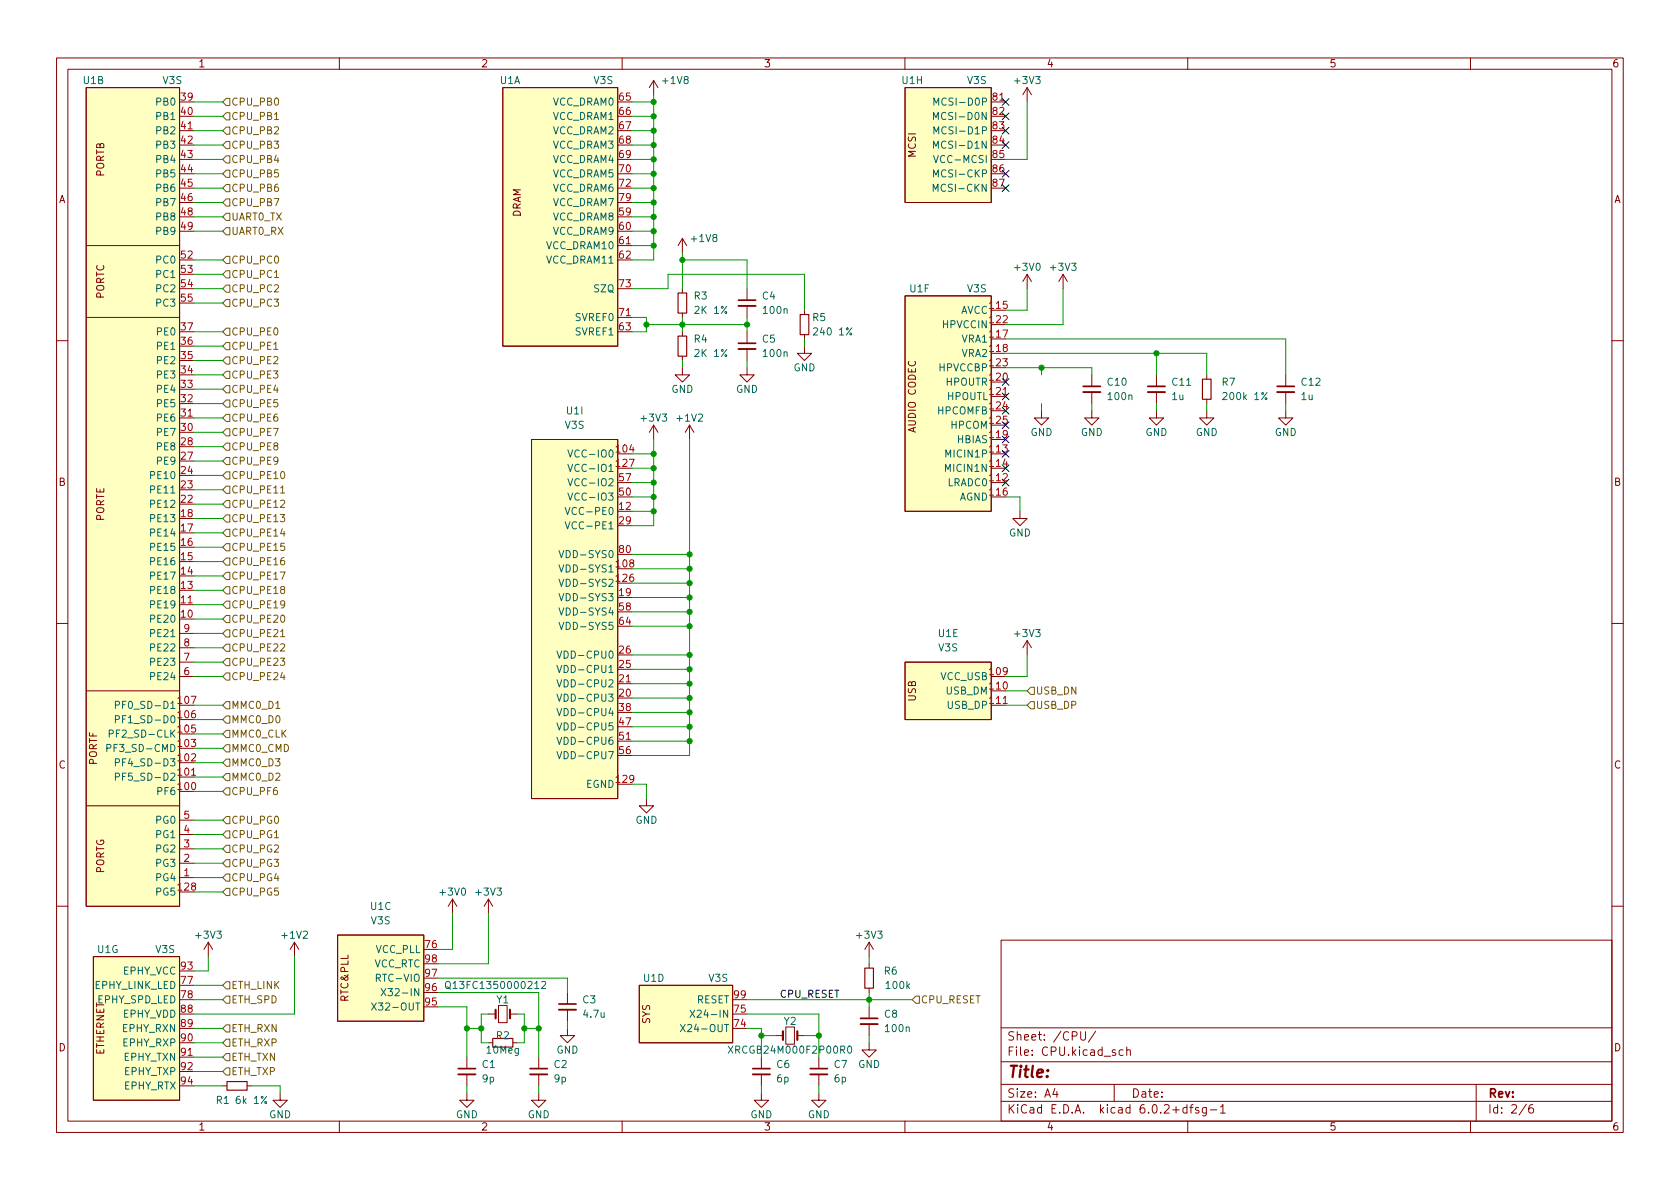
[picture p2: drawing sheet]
<svg xmlns="http://www.w3.org/2000/svg" width="297mm" height="210mm" viewBox="0 0 297 210" stroke-linecap="round" stroke-linejoin="round" font-family="sans-serif">
<g fill="none" stroke="#840000" stroke-width=".18">
<path d="M10 10.2h277v190.1h-277zM12 12.2h273v186.1h-273zM15.2 15.5h16.5v144.8h-16.5zM60 10.2v2M88.9 15.5h20.3v45.7h-20.3zM110 10.2v2M115.6 14.2v2.6M115.6 14.2l-.8 1.3M115.6 14.2l.7 1.3M160 10.2v2M160 15.5h15.3v20.3h-15.3zM175.3 18h2.5"/>
<path d="M181.6 15.5l-.8 1.3M181.6 15.5v2.5M181.6 15.5l.8 1.3M210 10.2v2M260 10.2v2M31.7 23.1h2.6M15.2 56.1h16.5M15.2 43.4h16.5M109.2 56.1h2.6M109.2 43.4h2.6M120.6 42.2v2.5M120.6 51v.8"/>
<path d="M120.6 55.4v.7M120.6 58.7v.7M120.6 42.2l-.7 1.2M120.6 42.2l.8 1.2M132.1 51v2.1M132.1 54.1v2M132.1 58.7v2M142.2 54.9v.7M142.2 59.2v.7M160 52.3h15.3v38.1h-15.3zM181.6 48.5v2.5M181.6 48.5l-.8 1.3"/>
<path d="M181.6 48.5l.8 1.3M188 48.5l-.8 1.3M188 48.5v2.5M188 48.5l.7 1.3M10 60.2h2M31.7 73.9h2.6M94 77.7h15.2v63.5h-15.2zM115.6 75.2l-.8 1.2M115.6 75.2v2.5M115.6 75.2l.7 1.2M120.6 65v1.3h1.3l-1.3 1.3-1.2-1.3h1.2M120.6 63v.7"/>
<path d="M121.9 75.2l-.7 1.2M121.9 75.2v2.5M121.9 75.2l.8 1.2M132.1 65v1.3h1.2l-1.2 1.3-1.3-1.3h1.3M132.1 61.7v2M142.2 61.2v1.3h1.3l-1.3 1.2-1.2-1.2h1.2M184.1 72.6v1.3h1.3l-1.3 1.3-1.2-1.3h1.2M193 72.6v1.3h1.3l-1.3 1.3-1.2-1.3h1.2M193 66.3v2M193 69.3v2.1M204.5 72.6v1.3h1.2l-1.2 1.3-1.3-1.3h1.3M204.5 66.3v2"/>
<path d="M204.5 69.3v2.1M213.4 72.6v1.3h1.2l-1.2 1.3-1.3-1.3h1.3M213.4 66.3v.8M213.4 70.6v.8M227.3 72.6v1.3h1.3l-1.3 1.3-1.2-1.3h1.2M227.3 66.3v2M227.3 69.3v2.1M285 60.2h2M180.3 90.4v1.3h1.3l-1.3 1.3-1.2-1.3h1.2M10 110.2h2M31.7 106.9h2.6M31.7 119.6h2.6"/>
<path d="M31.7 117.1h2.6M31.7 114.5h2.6M31.7 112h2.6M160 117.1h15.3v10.1h-15.3zM181.6 113.3v2.5M181.6 113.3l-.8 1.2M181.6 113.3l.8 1.2M285 110.2h2M15.2 122.2h16.5M109.2 120.9h2.6M109.2 131.1h2.6M15.2 142.5h16.5"/>
<path d="M31.7 155.2h2.6M31.7 152.6h2.6M31.7 150.1h2.6M31.7 147.6h2.6M31.7 145h2.6M80 159l-.8 1.3M80 159v2.5M80 159l.8 1.3M86.4 159l-.8 1.3M86.4 159v2.5M86.4 159l.7 1.3M114.3 141.2v1.3h1.3l-1.3 1.3-1.3-1.3h1.3"/>
<path d="M10 160.2h2M16.5 169.2h15.2v25.4h-15.2zM36.8 166.6l-.7 1.3M36.8 166.6v2.6M36.8 166.6l.8 1.3M52.1 166.6l-.8 1.3M52.1 166.6v2.6M52.1 166.6l.7 1.3M59.7 165.3h15.2v15.3h-15.2zM86.4 179.3h1.2M88.1 177.8h1.6v3h-1.6zM90.2 179.3h1.2"/>
<path d="M100.3 175.5v2M100.3 178.6v2M113 174.2h16.5v10.2h-16.5zM153.7 166.6v2.6M153.7 170.4v.8M153.7 174.7v.8M153.7 178v2.1M153.7 166.6l-.8 1.3M153.7 166.6l.7 1.3M177 166.3h108v32h-108zM285 160.2h2M31.7 186.9h2.6"/>
<path d="M39.4 192h.7M43.7 192h.7M49.5 193.3v1.3h1.3l-1.3 1.2-1.2-1.2h1.2M60 198.3v2M82.5 193.3v1.3h1.3l-1.3 1.2-1.2-1.2h1.2M82.5 186.9v2.1M82.5 190v2M86.4 184.4h.7M90.7 184.4h.7M95.2 193.3v1.3h1.3l-1.3 1.2-1.2-1.2h1.2M95.2 186.9v2.1M95.2 190v2"/>
<path d="M100.3 181.9v1.2h1.3l-1.3 1.3-1.2-1.3h1.2M110 198.3v2M134.6 193.3v1.3h1.3l-1.3 1.2-1.3-1.2h1.3M134.6 186.9v2.1M134.6 190v2M137.2 183.1h1.2M138.9 181.6h1.6v3.1h-1.6zM141 183.1h1.2M144.8 193.3v1.3h1.2l-1.2 1.2-1.3-1.2h1.3M144.8 186.9v2.1M144.8 190v2M153.7 184.4v1.3h1.2l-1.2 1.2-1.3-1.2h1.3"/>
<path d="M153.7 181.1v2M160 198.3v2M177 194.8h108M177 191.8h108M177 187.8h108M177 181.8h108M186.5 192.5l-.4 1h1M186.9 193v1M191.1 182.4v1.2l.3 .3h.2l.3-.3v-1.2M193.7 182.4l-1.3 1.9M197 191.8v3M198.6 185.7l-.5-.1-.2 .3v.4l.1 .3h.6"/>
<path d="M199.2 185.8l.2-.2 .4 .1 .1 .9M199.2 185.1v1.5M209.9 195.9l-.5-.1-.3 .3v.4l.2 .3h.6M209.9 195.3v1.5M210 198.3v2M210.4 195.8h.5M210.9 195.3l-.3 .2v1.3M211.9 195.9l-.3-.1-.2 .2v.3l.5 .1v.4h-.5M213.3 195.8v1.2l-.3 .3h-.4M213.3 195.9l-.4-.1-.3 .3v.4l.1 .3h.6M214 196.3h1.1M215.8 195.8l.4-.5v1.5"/>
<path d="M215.8 196.8h.8M260 198.3v2M261 191.8v6.5M269.9 195.3l-1.3 1.9M271 195.3a.6 .6 0 0 0-.7 .7v.5l.1 .3h.5l.2-.1 .1-.5-.2-.2-.4-.1-.3 .3"/>
</g>
<path d="M119.9 51.8h1.5v3.6h-1.5zM119.9 59.4h1.5v3.6h-1.5zM141.5 55.6h1.5v3.6h-1.5zM212.6 67.1h1.5v3.5h-1.5zM152.9 171.2h1.5v3.5h-1.5zM40.1 191.3h3.6v1.5h-3.6zM87.1 183.6h3.6v1.6h-3.6z" fill="none" stroke="#840000" stroke-width=".2"/>
<path d="M130.6 54.1h3M130.6 61.7h3M191.5 69.3h3.1M202.9 69.3h3.1M225.8 69.3h3.1M98.8 178.6h3.1M81 190h3.1M93.7 190h3.1M133.1 190h3M143.3 190h3M152.1 181.1h3.1" fill="none" stroke="#840000" stroke-width=".33"/>
<path d="M130.6 53.1h3M130.6 60.7h3M191.5 68.3h3.1M202.9 68.3h3.1M225.8 68.3h3.1M98.8 177.5h3.1M81 189h3.1M93.7 189h3.1M133.1 189h3M143.3 189h3M152.1 180.1h3.1" fill="none" stroke="#840000" stroke-width=".3"/>
<path d="M87.6 178.6v1.5M90.2 178.6v1.5M138.4 182.4v1.5M141 182.4v1.5" fill="none" stroke="#840000" stroke-width=".38"/>
<g fill="none" stroke="#006464" stroke-width=".18">
<path d="M165.1 18.6v-1.3l.4 .9 .5-.9v1.3M165 33.8v-1.2l.4 .9 .4-.9v1.2M165.1 21.1v-1.2l.4 .9 .4-.9v1.2M165.1 26.2v-1.2l.4 .9 .4-.9v1.2M165.1 27.5l.4 1.3 .4-1.3M165.1 31.3v-1.3l.4 .9 .4-.9v1.3M165.1 23.7v-1.3l.4 .9 .5-.9v1.3M100.4 79.6l.4 1.2 .5-1.2M98.8 99.9l.5 1.3 .4-1.3M98.8 97.3l.5 1.3 .4-1.3M99.9 89.7l.5 1.3 .4-1.3M99.9 92.3l.5 1.2 .4-1.2"/>
<path d="M100.4 82.1l.4 1.3 .5-1.3M100.4 87.2l.4 1.3 .5-1.3M100.4 84.6l.4 1.3 .5-1.3M98.5 117.7l.4 1.2 .4-1.2M98.5 115.1l.4 1.3 .4-1.3M98.8 102.4l.5 1.3 .4-1.3M98.8 105l.5 1.2 .4-1.2M98.8 107.5l.5 1.3 .4-1.3M98.8 110l.5 1.3 .4-1.3M18.9 132.3l.6-.1 .1-.1v-.3l-.7-.2v1.3M19.3 129.8l.6-.1 .1-.2v-.3l-.7-.1v1.3M20.4 137.4l.6-.1 .1-.2v-.3l-.7-.1v1.3"/>
<path d="M20.4 134.8h.6l.1-.2v-.3l-.7-.1v1.2M20.4 127.2h.6l.1-.2v-.3l-.7-.1v1.2M20.4 124.7l.6-.1 .1-.2v-.3l-.7-.1v1.3M98.5 122.7l.4 1.3 .4-1.3M98.5 120.2l.4 1.3 .4-1.3M98.5 125.3l.4 1.3 .4-1.3M98.5 127.8l.4 1.3 .4-1.3M98.5 130.4l.4 1.2 .4-1.2M98.5 132.9l.4 1.3 .4-1.3M65.7 177.4l.8 1.2M66.5 172.9h.6l.2-.2-.1-.3-.7-.1v1.2M66.5 177.4l-.8 1.2"/>
<path d="M67.4 174.8l.8 1.3M68.2 174.8l-.8 1.3M78.8 173.7l.3-.2a.43 .43 0 0 1 .5 .5v.4a.42 .42 0 0 1-.4 .4 .42 .42 0 0 1-.4-.4zM79 174.5l.7 .4M95.8 173.7l.4-.2 .3 .4-.8 .9h.8M122 178.6l.8 1.3M122.8 178.6l-.8 1.3M120.3 181.2l.9 1.2M121.2 181.2l-.9 1.2M128.8 185l.8 1.2M129.6 185l-.8 1.2M150 185.1l.2-.1a.68 .68 0 0 1 .4 .6 .68 .68 0 0 1-.4 .6l-.2-.1-.1-.3z"/>
</g>
<g fill="#ffffc2" stroke="#ffffc2" stroke-width=".18">
<path d="M15.2 15.5h16.5v144.8h-16.5z"/>
<path d="M88.9 15.5h20.3v45.7h-20.3z"/>
<path d="M59.7 165.3h15.2v15.3h-15.2z"/>
<path d="M94 77.7h15.2v63.5h-15.2z"/>
<path d="M16.5 169.2h15.2v25.4h-15.2z"/>
<path d="M160 52.3h15.3v38.1h-15.3z"/>
<path d="M160 117.1h15.3v10.1h-15.3z"/>
<path d="M113 174.2h16.5v10.2h-16.5z"/>
<path d="M160 15.5h15.3v20.3h-15.3z"/>
</g>
<g fill="none" stroke="#725600" stroke-width=".18">
<path d="M39.4 18l.6-.6h.6v1.3h-.6zM40 19.9h.6v1.3h-.6l-.6-.6zM39.4 30.7l.6-.6h.6v1.3h-.6zM39.4 35.8l.6-.6h.6v1.2h-.6zM39.4 33.3l.6-.7h.6v1.3h-.6zM39.4 28.2l.6-.6h.6v1.2h-.6zM39.4 25.6l.6-.6h.6v1.3h-.6zM39.4 38.3l.6-.6h.6v1.3h-.6zM40 22.5h.6v1.2h-.6l-.6-.6zM48.5 21.1h.8M39.4 53.6l.6-.6h.6v1.2h-.6zM39.4 58.7l.6-.7h.6v1.3h-.6z"/>
<path d="M39.4 51l.6-.6h.6v1.3h-.6zM39.4 48.5l.6-.6h.6v1.2h-.6zM39.4 40.9l.6-.6h.6v1.2h-.6zM39.4 46l.6-.7h.6v1.3h-.6zM39.4 68.8l.6-.6h.6v1.3h-.6zM39.4 66.3l.6-.6h.6v1.2h-.6zM39.4 61.2l.6-.6h.6v1.2h-.6zM39.4 71.4l.6-.7h.6v1.3h-.6zM39.4 76.4l.6-.6h.6v1.3h-.6zM39.4 79l.6-.6h.6v1.2h-.6zM39.4 73.9l.6-.6h.6v1.2h-.6zM40 63.1h.6v1.3h-.6l-.6-.7z"/>
<path d="M39.4 96.8l.6-.7h.6v1.3h-.6zM39.4 81.5l.6-.6h.6v1.3h-.6zM40 93.6h.6v1.3h-.6l-.6-.7zM40 91.1h.6v1.2h-.6l-.6-.6zM40 88.5h.6v1.3h-.6l-.6-.7zM40 98.7h.6v1.2h-.6l-.6-.6zM40 83.4h.6v1.3h-.6l-.6-.6zM40 86h.6v1.2h-.6l-.6-.6zM49.6 87.2h.7M39.4 114.5l.6-.6h.6v1.3h-.6zM40 101.2h.6v1.3h-.6l-.6-.7zM40 103.8h.6v1.2h-.6l-.6-.6z"/>
<path d="M40 116.5h.6v1.2h-.6l-.6-.6zM40 106.3h.6v1.3h-.6l-.6-.7zM40 108.8h.6v1.3h-.6l-.6-.6zM40 111.4h.6v1.2h-.6l-.6-.6zM40 119h.6v1.3h-.6l-.6-.7zM49.6 112.6h.7M39.4 137.4l.6-.6h.6v1.2h-.6zM40 126.6h.6v1.3h-.6l-.6-.7zM40 139.3h.6v1.3h-.6l-.6-.7zM40 129.2h.6v1.2h-.6l-.6-.6zM40 134.2h.6v1.3h-.6l-.6-.6zM40 131.7h.6v1.3h-.6l-.6-.7z"/>
<path d="M40 124.1h.6v1.2h-.6l-.6-.6zM182.2 121.5h.7v1.3h-.7l-.6-.6zM182.2 124.1h.7v1.2h-.7l-.6-.6zM39.4 155.2l.6-.6h.6v1.2h-.6zM40 157.1h.6v1.3h-.6l-.6-.7zM40 149.5h.6v1.2h-.6l-.6-.6zM40 152h.6v1.3h-.6l-.6-.7zM40 146.9h.6v1.3h-.6l-.6-.6zM40 144.4h.6v1.3h-.6l-.6-.7zM40 176.1h.6v1.3h-.6l-.6-.6zM40 173.6h.6v1.3h-.6l-.6-.7zM161.9 176.1h.7v1.3h-.7l-.6-.6z"/>
<path d="M39.4 184.4l.6-.6h.6v1.2h-.6zM39.4 189.5l.6-.7h.6v1.3h-.6zM40 186.3h.6v1.3h-.6l-.6-.7zM40 181.2h.6v1.3h-.6l-.6-.6z"/>
</g>
<g fill="none" stroke="#009600" stroke-width=".18">
<path d="M34.3 18h5.1M111.8 18h3.8M115.6 16.8v29.2h-3.8M181.6 18v10.2h-3.8M34.3 33.3h5.1M34.3 25.6h5.1M34.3 28.2h5.1M34.3 38.3h5.1M34.3 35.8h5.1M34.3 30.7h5.1M34.3 20.6h5.1M34.3 23.1h5.1"/>
<path d="M111.8 33.3h3.8M111.8 25.6h3.8M111.8 28.2h3.8M111.8 38.3h3.8M111.8 35.8h3.8M111.8 30.7h3.8M111.8 20.6h3.8M111.8 23.1h3.8M34.3 46h5.1M34.3 51h5.1M34.3 48.5h5.1M34.3 58.7h5.1"/>
<path d="M34.3 40.9h5.1M34.3 53.6h5.1M111.8 51h6.3v-2.5h24.1v6.4M111.8 56.1h2.5v2.6h-2.5M111.8 40.9h3.8M111.8 43.4h3.8M114.3 57.4h17.8M120.6 46h11.5v5M120.6 44.7v6.3M120.6 56.1v2.6M132.1 56.1v2.6M142.2 59.9v1.3"/>
<path d="M177.8 59.9h49.5v6.4M181.6 51v3.9h-3.8M188 51v6.4h-10.2M34.3 66.3h5.1M34.3 68.8h5.1M34.3 63.7h5.1M34.3 61.2h5.1M34.3 79h5.1M34.3 71.4h5.1M34.3 73.9h5.1M34.3 76.4h5.1M115.6 77.7v15.3h-3.8"/>
<path d="M120.6 63.7v1.3M121.9 77.7v55.9h-10.1M132.1 63.7v1.3M177.8 65h15.2v1.3M177.8 62.5h35.6v3.8M184.1 65v1.3M184.1 71.4v1.2M193 71.4v1.2M204.5 62.5v3.8M204.5 71.4v1.2M213.4 71.4v1.2M227.3 71.4v1.2"/>
<path d="M34.3 91.7h5.1M34.3 96.8h5.1M34.3 99.3h5.1M34.3 94.2h5.1M34.3 84.1h5.1M34.3 86.6h5.1M34.3 89.1h5.1M34.3 81.5h5.1M111.8 80.3h3.8M111.8 82.8h3.8M111.8 87.9h3.8M111.8 85.3h3.8"/>
<path d="M111.8 90.4h3.8M111.8 98h10.1M177.8 87.9h2.5v2.5M34.3 119.6h5.1M34.3 101.8h5.1M34.3 117.1h5.1M34.3 114.5h5.1M34.3 104.4h5.1M34.3 112h5.1M34.3 109.5h5.1M34.3 106.9h5.1M111.8 100.6h10.1"/>
<path d="M111.8 105.7h10.1M111.8 118.4h10.1M111.8 115.8h10.1M111.8 103.1h10.1M111.8 108.2h10.1M111.8 110.7h10.1M181.6 115.8v3.8h-3.8M34.3 124.7h5.1M34.3 132.3h5.1M34.3 137.4h5.1M34.3 134.9h5.1M34.3 129.8h5.1"/>
<path d="M34.3 139.9h5.1M34.3 127.2h5.1M111.8 123.4h10.1M111.8 128.5h10.1M111.8 126h10.1M111.8 120.9h10.1M111.8 131.1h10.1M111.8 138.7h2.5v2.5M177.8 122.2h3.8M177.8 124.7h3.8M34.3 157.7h5.1M34.3 155.2h5.1"/>
<path d="M34.3 145h5.1M34.3 150.1h5.1M34.3 147.6h5.1M34.3 152.6h5.1M34.3 174.2h5.1M34.3 176.8h5.1M36.8 169.2v2.5h-2.5M52.1 169.2v10.1h-17.8M77.5 178h5v8.9M77.5 173h22.8v2.5M77.5 175.5h17.7v11.4M80 161.5v6.4h-2.5"/>
<path d="M86.4 179.3h-1.3v5.1h1.3M86.4 161.5v8.9h-8.9M91.4 179.3h1.3v5.1h-1.3M132.1 179.3h12.7v7.6M132.1 176.8h29.2M153.7 169.2v1.2M153.7 175.5v2.5M34.3 181.9h5.1M34.3 184.4h5.1M34.3 192h5.1M34.3 186.9h5.1M34.3 189.5h5.1"/>
<path d="M44.4 192h5.1v1.3M82.5 181.9h2.6M82.5 192v1.3M92.7 181.9h2.5M95.2 192v1.3M100.3 180.6v1.3M132.1 181.9h2.5v5M134.6 192v1.3M134.6 183.1h2.6M142.2 183.1h2.6M144.8 192v1.3M153.7 183.1v1.3"/>
</g>
<g fill="none" stroke="#000084" stroke-width=".18">
<path d="M177.2 17.4l1.2 1.2M177.2 20l1.2 1.2M178.4 17.4l-1.2 1.2M178.4 20l-1.2 1.2M177.2 22.5l1.2 1.2M177.2 25l1.2 1.3M177.2 30.1l1.2 1.2M177.2 32.7l1.2 1.2M178.4 22.5l-1.2 1.2M178.4 25l-1.2 1.3M178.4 30.1l-1.2 1.2M178.4 32.7l-1.2 1.2"/>
<path d="M177.2 72l1.2 1.2M177.2 69.5l1.2 1.2M177.2 74.6l1.2 1.2M177.2 66.9l1.2 1.3M177.2 77.1l1.2 1.2M177.2 79.6l1.2 1.3M178.4 72l-1.2 1.2M178.4 69.5l-1.2 1.2M178.4 74.6l-1.2 1.2M178.4 66.9l-1.2 1.3M178.4 77.1l-1.2 1.2M178.4 79.6l-1.2 1.3"/>
<path d="M177.2 84.7l1.2 1.2M177.2 82.2l1.2 1.2M178.4 84.7l-1.2 1.2M178.4 82.2l-1.2 1.2"/>
</g>
<g fill="#009600" stroke="#009600" stroke-width=".18">
<circle cx="134.6" cy="183.1" r=".46"/>
<circle cx="121.9" cy="123.4" r=".46"/>
<circle cx="121.9" cy="126" r=".46"/>
<circle cx="121.9" cy="120.9" r=".46"/>
<circle cx="121.9" cy="131.1" r=".46"/>
<circle cx="121.9" cy="128.5" r=".46"/>
<circle cx="144.8" cy="183.1" r=".46"/>
<circle cx="153.7" cy="176.8" r=".46"/>
<circle cx="82.5" cy="181.9" r=".46"/>
<circle cx="85.1" cy="181.9" r=".46"/>
<circle cx="92.7" cy="181.9" r=".46"/>
<circle cx="95.2" cy="181.9" r=".46"/>
<circle cx="115.6" cy="43.4" r=".46"/>
<circle cx="120.6" cy="46" r=".46"/>
<circle cx="115.6" cy="40.9" r=".46"/>
<circle cx="115.6" cy="82.8" r=".46"/>
<circle cx="115.6" cy="80.3" r=".46"/>
<circle cx="121.9" cy="98" r=".46"/>
<circle cx="121.9" cy="100.6" r=".46"/>
<circle cx="121.9" cy="118.4" r=".46"/>
<circle cx="121.9" cy="110.7" r=".46"/>
<circle cx="121.9" cy="115.8" r=".46"/>
<circle cx="115.6" cy="85.3" r=".46"/>
<circle cx="121.9" cy="108.2" r=".46"/>
<circle cx="121.9" cy="105.7" r=".46"/>
<circle cx="121.9" cy="103.1" r=".46"/>
<circle cx="132.1" cy="57.4" r=".46"/>
<circle cx="120.6" cy="57.4" r=".46"/>
<circle cx="115.6" cy="87.9" r=".46"/>
<circle cx="115.6" cy="90.4" r=".46"/>
<circle cx="204.5" cy="62.5" r=".46"/>
<circle cx="114.3" cy="57.4" r=".46"/>
<circle cx="184.1" cy="65" r=".46"/>
<circle cx="115.6" cy="25.6" r=".46"/>
<circle cx="115.6" cy="30.7" r=".46"/>
<circle cx="115.6" cy="28.2" r=".46"/>
<circle cx="115.6" cy="38.3" r=".46"/>
<circle cx="115.6" cy="33.3" r=".46"/>
<circle cx="115.6" cy="35.8" r=".46"/>
<circle cx="115.6" cy="18" r=".46"/>
<circle cx="115.6" cy="23.1" r=".46"/>
<circle cx="115.6" cy="20.6" r=".46"/>
</g>
<text font-size="2.8" fill="#840000" x="178" y="190.6">Title:</text>
<g font-size="2.1" fill="#840000">
<text x="178" y="184">Sheet: /CPU/</text>
<text x="178" y="186.7">File: CPU.kicad_sch</text>
<text x="178" y="196.9">KiCad E.D.A. kicad 6.0.2+dfsg-1</text>
<text x="178" y="194.1">Size: A4</text>
<text x="200" y="194.1">Date:</text>
<text x="263" y="194.1">Rev:</text>
<text x="263" y="196.9">Id: 2/6</text>
</g>
<g font-size="1.8" fill="#840000">
<text x="35" y="11.9">1</text>
<text x="85" y="11.9">2</text>
<text x="135" y="11.9">3</text>
<text x="185" y="11.9">4</text>
<text x="235" y="11.9">5</text>
<text x="285" y="11.9">6</text>
<text x="161.9" y="27.9" transform="rotate(-90 161.9 27.9)">MCSI</text>
<text x="10.3" y="35.9">A</text>
<text x="18.4" y="31.3" transform="rotate(-90 18.4 31.3)">PORTB</text>
<text x="285.3" y="35.9">A</text>
<text x="92.1" y="38.5" transform="rotate(-90 92.1 38.5)">DRAM</text>
<text x="18.4" y="52.9" transform="rotate(-90 18.4 52.9)">PORTC</text>
<text x="161.9" y="76.4" transform="rotate(-90 161.9 76.4)">AUDIO CODEC</text>
<text x="10.3" y="85.9">B</text>
<text x="285.3" y="85.9">B</text>
<text x="18.4" y="92.2" transform="rotate(-90 18.4 92.2)">PORTE</text>
<text x="161.9" y="124" transform="rotate(-90 161.9 124)">USB</text>
<text x="10.3" y="135.9">C</text>
<text x="17.1" y="135.3" transform="rotate(-90 17.1 135.3)">PORTF</text>
<text x="285.3" y="135.9">C</text>
<text x="18.4" y="154.5" transform="rotate(-90 18.4 154.5)">PORTG</text>
<text x="61.6" y="177.1" transform="rotate(-90 61.6 177.1)">RTC&amp;PLL</text>
<text x="10.3" y="185.9">D</text>
<text x="114.9" y="181.1" transform="rotate(-90 114.9 181.1)">SYS</text>
<text x="285.3" y="185.9">D</text>
<text x="35" y="199.9">1</text>
<text x="85" y="199.9">2</text>
<text x="135" y="199.9">3</text>
<text x="185" y="199.9">4</text>
<text x="235" y="199.9">5</text>
<text x="285" y="199.9">6</text>
</g>
<g font-size="1.8" fill="#006464">
<text x="14.7" y="14.9">U1B</text>
<text x="28.8" y="14.9">V3S</text>
<text x="88.4" y="14.9">U1A</text>
<text x="105" y="14.9">V3S</text>
<text x="117.3" y="14.9">+1V8</text>
<text x="159.5" y="14.9">U1H</text>
<text x="171" y="14.9">V3S</text>
<text x="179.5" y="14.9">+3V3</text>
<text x="27.8" y="18.7">PB0</text>
<text x="27.8" y="21.2">PB1</text>
<text x="27.8" y="23.7">PB2</text>
<text x="97.7" y="18.7">VCC_DRAM0</text>
<text x="97.7" y="21.2">VCC_DRAM1</text>
<text x="97.7" y="23.7">VCC_DRAM2</text>
<text x="166.2" y="21.2">MCSI-D0N</text>
<text x="166.3" y="18.7">MCSI-D0P</text>
<text x="166.3" y="23.7">MCSI-D1P</text>
<text x="27.8" y="26.3">PB3</text>
<text x="27.8" y="28.8">PB4</text>
<text x="97.7" y="26.3">VCC_DRAM3</text>
<text x="97.7" y="28.8">VCC_DRAM4</text>
<text x="166" y="28.8">VCC-MCSI</text>
<text x="166.2" y="26.3">MCSI-D1N</text>
<text x="27.8" y="31.4">PB5</text>
<text x="27.8" y="33.9">PB6</text>
<text x="97.7" y="31.4">VCC_DRAM5</text>
<text x="97.7" y="33.9">VCC_DRAM6</text>
<text x="165.9" y="33.9">MCSI-CKN</text>
<text x="166" y="31.4">MCSI-CKP</text>
<text x="27.8" y="36.4">PB7</text>
<text x="27.8" y="39">PB8</text>
<text x="27.8" y="41.5">PB9</text>
<text x="97.7" y="39">VCC_DRAM8</text>
<text x="97.7" y="41.5">VCC_DRAM9</text>
<text x="97.7" y="36.4">VCC_DRAM7</text>
<text x="27.8" y="46.6">PC0</text>
<text x="96.7" y="44.1">VCC_DRAM10</text>
<text x="96.7" y="46.6">VCC_DRAM11</text>
<text x="122.4" y="42.8">+1V8</text>
<text x="179.5" y="47.9">+3V0</text>
<text x="185.9" y="47.9">+3V3</text>
<text x="27.8" y="49.1">PC1</text>
<text x="27.8" y="51.7">PC2</text>
<text x="105.1" y="51.7">SZQ</text>
<text x="122.7" y="53">R3</text>
<text x="134.8" y="53">C4</text>
<text x="160.9" y="51.7">U1F</text>
<text x="171" y="51.7">V3S</text>
<text x="27.8" y="54.2">PC3</text>
<text x="27.9" y="59.3">PE0</text>
<text x="101.8" y="59.3">SVREF1</text>
<text x="101.8" y="56.8">SVREF0</text>
<text x="123" y="55.5">2K 1%</text>
<text x="135.1" y="55.5">100n</text>
<text x="143.7" y="56.8">R5</text>
<text x="144.2" y="59.3">240 1%</text>
<text x="166.8" y="58">HPVCCIN</text>
<text x="169.7" y="55.5">AVCC</text>
<text x="27.9" y="64.4">PE2</text>
<text x="27.9" y="61.8">PE1</text>
<text x="122.7" y="60.6">R4</text>
<text x="123" y="63.1">2K 1%</text>
<text x="134.8" y="60.6">C5</text>
<text x="135.1" y="63.1">100n</text>
<text x="140.3" y="65.7">GND</text>
<text x="166.1" y="65.7">HPVCCBP</text>
<text x="170" y="60.6">VRA1</text>
<text x="170" y="63.1">VRA2</text>
<text x="27.9" y="69.5">PE4</text>
<text x="27.9" y="66.9">PE3</text>
<text x="118.7" y="69.5">GND</text>
<text x="130.1" y="69.5">GND</text>
<text x="167.3" y="68.2">HPOUTR</text>
<text x="167.5" y="70.7">HPOUTL</text>
<text x="195.9" y="68.2">C10</text>
<text x="196" y="70.7">100n</text>
<text x="207.2" y="70.7">1u</text>
<text x="207.3" y="68.2">C11</text>
<text x="216.1" y="68.2">R7</text>
<text x="216.6" y="70.7">200k 1%</text>
<text x="230.1" y="70.7">1u</text>
<text x="230.2" y="68.2">C12</text>
<text x="27.9" y="77.1">PE7</text>
<text x="27.9" y="74.5">PE6</text>
<text x="27.9" y="72">PE5</text>
<text x="99.9" y="75.8">V3S</text>
<text x="100.2" y="73.3">U1I</text>
<text x="113.5" y="74.5">+3V3</text>
<text x="119.8" y="74.5">+1V2</text>
<text x="165.8" y="73.3">HPCOMFB</text>
<text x="168.2" y="75.8">HPCOM</text>
<text x="182.2" y="77.1">GND</text>
<text x="191.1" y="77.1">GND</text>
<text x="202.5" y="77.1">GND</text>
<text x="211.4" y="77.1">GND</text>
<text x="225.4" y="77.1">GND</text>
<text x="27.9" y="82.2">PE9</text>
<text x="27.9" y="79.6">PE8</text>
<text x="101.5" y="80.9">VCC-IO0</text>
<text x="101.5" y="83.4">VCC-IO1</text>
<text x="167.5" y="83.4">MICIN1N</text>
<text x="167.6" y="80.9">MICIN1P</text>
<text x="169.2" y="78.4">HBIAS</text>
<text x="26.9" y="89.8">PE12</text>
<text x="26.9" y="87.2">PE11</text>
<text x="26.9" y="84.7">PE10</text>
<text x="101.5" y="88.5">VCC-IO3</text>
<text x="101.5" y="86">VCC-IO2</text>
<text x="167.6" y="86">LRADC0</text>
<text x="169.5" y="88.5">AGND</text>
<text x="26.9" y="94.9">PE14</text>
<text x="26.9" y="92.3">PE13</text>
<text x="101" y="91.1">VCC-PE0</text>
<text x="101" y="93.6">VCC-PE1</text>
<text x="178.4" y="94.9">GND</text>
<text x="26.9" y="99.9">PE16</text>
<text x="26.9" y="97.4">PE15</text>
<text x="99.9" y="101.2">VDD-SYS1</text>
<text x="99.9" y="98.7">VDD-SYS0</text>
<text x="26.9" y="107.6">PE19</text>
<text x="26.9" y="105">PE18</text>
<text x="26.9" y="102.5">PE17</text>
<text x="99.9" y="103.8">VDD-SYS2</text>
<text x="99.9" y="106.3">VDD-SYS3</text>
<text x="26.9" y="110.1">PE20</text>
<text x="26.9" y="112.6">PE21</text>
<text x="99.9" y="108.8">VDD-SYS4</text>
<text x="99.9" y="111.4">VDD-SYS5</text>
<text x="165.9" y="112.6">U1E</text>
<text x="179.5" y="112.6">+3V3</text>
<text x="26.9" y="117.7">PE23</text>
<text x="26.9" y="115.2">PE22</text>
<text x="99.7" y="119">VDD-CPU1</text>
<text x="99.7" y="116.5">VDD-CPU0</text>
<text x="166" y="115.2">V3S</text>
<text x="21.7" y="125.3">PF0_SD-D1</text>
<text x="26.9" y="120.3">PE24</text>
<text x="99.7" y="124.1">VDD-CPU3</text>
<text x="99.7" y="121.5">VDD-CPU2</text>
<text x="166.3" y="120.3">VCC_USB</text>
<text x="167.3" y="122.8">USB_DM</text>
<text x="167.6" y="125.3">USB_DP</text>
<text x="20.3" y="130.4">PF2_SD-CLK</text>
<text x="21.7" y="127.9">PF1_SD-D0</text>
<text x="99.7" y="126.6">VDD-CPU4</text>
<text x="99.7" y="129.2">VDD-CPU5</text>
<text x="99.7" y="131.7">VDD-CPU6</text>
<text x="19.9" y="133">PF3_SD-CMD</text>
<text x="21.7" y="135.5">PF4_SD-D3</text>
<text x="99.7" y="134.2">VDD-CPU7</text>
<text x="21.7" y="138">PF5_SD-D2</text>
<text x="28" y="140.6">PF6</text>
<text x="103.6" y="139.3">EGND</text>
<text x="27.7" y="148.2">PG1</text>
<text x="27.7" y="145.7">PG0</text>
<text x="112.3" y="145.7">GND</text>
<text x="27.7" y="155.8">PG4</text>
<text x="27.7" y="153.3">PG3</text>
<text x="27.7" y="150.7">PG2</text>
<text x="27.7" y="158.4">PG5</text>
<text x="65.5" y="160.9">U1C</text>
<text x="77.9" y="158.4">+3V0</text>
<text x="84.3" y="158.4">+3V3</text>
<text x="34.7" y="166">+3V3</text>
<text x="50" y="166">+1V2</text>
<text x="65.6" y="163.4">V3S</text>
<text x="151.6" y="166">+3V3</text>
<text x="17.2" y="168.5">U1G</text>
<text x="21.7" y="172.3">EPHY_VCC</text>
<text x="27.5" y="168.5">V3S</text>
<text x="66.1" y="171.1">VCC_RTC</text>
<text x="66.4" y="168.5">VCC_PLL</text>
<text x="67.2" y="173.6">RTC-VIO</text>
<text x="113.8" y="173.6">U1D</text>
<text x="125.3" y="173.6">V3S</text>
<text x="156.3" y="172.3">R6</text>
<text x="16.8" y="174.9">EPHY_LINK_LED</text>
<text x="17.3" y="177.4">EPHY_SPD_LED</text>
<text x="21.7" y="180">EPHY_VDD</text>
<text x="67" y="178.7">X32-OUT</text>
<text x="68.9" y="176.1">X32-IN</text>
<text x="79.9" y="174.9">Q13FC1350000212</text>
<text x="87.8" y="177.4">Y1</text>
<text x="103.1" y="177.4">C3</text>
<text x="103.3" y="180">4.7u</text>
<text x="123.1" y="177.4">RESET</text>
<text x="123.5" y="180">X24-IN</text>
<text x="156.4" y="180">C8</text>
<text x="156.8" y="174.9">100k</text>
<text x="21.7" y="182.5">EPHY_RXN</text>
<text x="21.8" y="185">EPHY_RXP</text>
<text x="87.8" y="183.8">R2</text>
<text x="121.6" y="182.5">X24-OUT</text>
<text x="138.6" y="181.2">Y2</text>
<text x="156.7" y="182.5">100n</text>
<text x="18.4" y="186.6" transform="rotate(-90 18.4 186.6)">ETHERNET</text>
<text x="21.9" y="187.6">EPHY_TXN</text>
<text x="22" y="190.1">EPHY_TXP</text>
<text x="85.3" y="188.8">C1</text>
<text x="85.3" y="191.4">9p</text>
<text x="86.1" y="186.3">10Meg</text>
<text x="98" y="188.8">C2</text>
<text x="98" y="191.4">9p</text>
<text x="98.4" y="186.3">GND</text>
<text x="129.6" y="186.3">XRCGB24M000F2P00R0</text>
<text x="137.3" y="188.8">C6</text>
<text x="137.4" y="191.4">6p</text>
<text x="147.5" y="188.8">C7</text>
<text x="147.5" y="191.4">6p</text>
<text x="151.7" y="188.8">GND</text>
<text x="21.9" y="192.7">EPHY_RTX</text>
<text x="38.2" y="195.2">R1</text>
<text x="41.9" y="195.2">6k 1%</text>
<text x="47.6" y="197.7">GND</text>
<text x="80.6" y="197.7">GND</text>
<text x="93.3" y="197.7">GND</text>
<text x="132.7" y="197.7">GND</text>
<text x="142.8" y="197.7">GND</text>
</g>
<g font-size="1.8" fill="#a90000">
<text x="32" y="17.8">39</text>
<text x="109.5" y="17.8">65</text>
<text x="175.5" y="17.8">81</text>
<text x="32" y="20.3">40</text>
<text x="32" y="22.9">41</text>
<text x="109.5" y="20.3">66</text>
<text x="109.5" y="22.9">67</text>
<text x="175.5" y="20.3">82</text>
<text x="175.5" y="22.9">83</text>
<text x="32" y="25.4">42</text>
<text x="32" y="27.9">43</text>
<text x="109.5" y="25.4">68</text>
<text x="109.5" y="27.9">69</text>
<text x="175.5" y="25.4">84</text>
<text x="175.5" y="27.9">85</text>
<text x="32" y="30.5">44</text>
<text x="32" y="33">45</text>
<text x="32" y="35.6">46</text>
<text x="109.5" y="30.5">70</text>
<text x="109.5" y="33">72</text>
<text x="109.5" y="35.6">79</text>
<text x="175.5" y="30.5">86</text>
<text x="175.5" y="33">87</text>
<text x="32" y="38.1">48</text>
<text x="32" y="40.6">49</text>
<text x="109.5" y="38.1">59</text>
<text x="109.5" y="40.6">60</text>
<text x="32" y="45.7">52</text>
<text x="109.5" y="43.2">61</text>
<text x="109.5" y="45.7">62</text>
<text x="32" y="48.3">53</text>
<text x="32" y="50.8">54</text>
<text x="32" y="53.3">55</text>
<text x="109.5" y="50.8">73</text>
<text x="32" y="58.4">37</text>
<text x="109.5" y="58.4">63</text>
<text x="109.5" y="55.9">71</text>
<text x="175.1" y="54.6">115</text>
<text x="175.1" y="59.7">117</text>
<text x="175.1" y="57.1">122</text>
<text x="32" y="63.5">35</text>
<text x="32" y="61">36</text>
<text x="175.1" y="62.2">118</text>
<text x="175.1" y="64.8">123</text>
<text x="32" y="71.1">32</text>
<text x="32" y="68.6">33</text>
<text x="32" y="66">34</text>
<text x="175.1" y="67.3">120</text>
<text x="175.1" y="69.8">121</text>
<text x="32" y="76.2">30</text>
<text x="32" y="73.7">31</text>
<text x="175.1" y="77.5">119</text>
<text x="175.1" y="72.4">124</text>
<text x="175.1" y="74.9">125</text>
<text x="32" y="83.8">24</text>
<text x="32" y="81.3">27</text>
<text x="32" y="78.7">28</text>
<text x="109" y="80">104</text>
<text x="109" y="82.5">127</text>
<text x="175.1" y="80">113</text>
<text x="175.1" y="82.5">114</text>
<text x="32" y="88.9">22</text>
<text x="32" y="86.4">23</text>
<text x="109.5" y="87.6">50</text>
<text x="109.5" y="85.1">57</text>
<text x="175.1" y="85.1">112</text>
<text x="175.1" y="87.6">116</text>
<text x="32" y="94">17</text>
<text x="32" y="91.4">18</text>
<text x="109.5" y="90.2">12</text>
<text x="109.5" y="92.7">29</text>
<text x="32" y="101.6">14</text>
<text x="32" y="99.1">15</text>
<text x="32" y="96.5">16</text>
<text x="109" y="100.3">108</text>
<text x="109.5" y="97.8">80</text>
<text x="32" y="106.7">11</text>
<text x="32" y="104.1">13</text>
<text x="109" y="102.9">126</text>
<text x="109.5" y="105.4">19</text>
<text x="109.5" y="107.9">58</text>
<text x="32" y="109.2">10</text>
<text x="32.5" y="111.8">9</text>
<text x="109.5" y="110.5">64</text>
<text x="32.5" y="119.4">6</text>
<text x="32.5" y="116.8">7</text>
<text x="32.5" y="114.3">8</text>
<text x="109.5" y="118.1">25</text>
<text x="109.5" y="115.6">26</text>
<text x="175.1" y="119.4">109</text>
<text x="31.5" y="124.5">107</text>
<text x="109.5" y="123.2">20</text>
<text x="109.5" y="120.6">21</text>
<text x="109.5" y="125.7">38</text>
<text x="175.1" y="121.9">110</text>
<text x="175.1" y="124.5">111</text>
<text x="31.5" y="129.5">105</text>
<text x="31.5" y="127">106</text>
<text x="109.5" y="128.3">47</text>
<text x="109.5" y="130.8">51</text>
<text x="31.5" y="137.2">101</text>
<text x="31.5" y="134.6">102</text>
<text x="31.5" y="132.1">103</text>
<text x="109.5" y="133.3">56</text>
<text x="31.5" y="139.7">100</text>
<text x="109" y="138.4">129</text>
<text x="32.5" y="149.9">3</text>
<text x="32.5" y="147.3">4</text>
<text x="32.5" y="144.8">5</text>
<text x="32.5" y="154.9">1</text>
<text x="32.5" y="152.4">2</text>
<text x="31.5" y="157.5">128</text>
<text x="75.2" y="167.6">76</text>
<text x="32" y="174">77</text>
<text x="32" y="171.4">93</text>
<text x="75.2" y="172.7">97</text>
<text x="75.2" y="170.2">98</text>
<text x="32" y="176.5">78</text>
<text x="32" y="179.1">88</text>
<text x="75.2" y="177.8">95</text>
<text x="75.2" y="175.3">96</text>
<text x="129.8" y="179.1">75</text>
<text x="129.8" y="176.5">99</text>
<text x="32" y="181.6">89</text>
<text x="32" y="184.1">90</text>
<text x="129.8" y="181.6">74</text>
<text x="32" y="186.7">91</text>
<text x="32" y="189.2">92</text>
<text x="32" y="191.8">94</text>
</g>
<g font-size="1.8" fill="#725600">
<text x="40.8" y="18.7">CPU_PB0</text>
<text x="40.8" y="21.2">CPU_PB1</text>
<text x="40.8" y="23.7">CPU_PB2</text>
<text x="40.8" y="28.8">CPU_PB4</text>
<text x="40.8" y="26.3">CPU_PB3</text>
<text x="40.8" y="31.4">CPU_PB5</text>
<text x="40.8" y="33.9">CPU_PB6</text>
<text x="40.8" y="36.4">CPU_PB7</text>
<text x="40.8" y="39">UART0_TX</text>
<text x="40.8" y="41.5">UART0_RX</text>
<text x="40.8" y="46.6">CPU_PC0</text>
<text x="40.8" y="51.7">CPU_PC2</text>
<text x="40.8" y="49.1">CPU_PC1</text>
<text x="40.8" y="54.2">CPU_PC3</text>
<text x="40.8" y="59.3">CPU_PE0</text>
<text x="40.8" y="61.8">CPU_PE1</text>
<text x="40.8" y="64.4">CPU_PE2</text>
<text x="40.8" y="69.5">CPU_PE4</text>
<text x="40.8" y="66.9">CPU_PE3</text>
<text x="40.8" y="72">CPU_PE5</text>
<text x="40.8" y="77.1">CPU_PE7</text>
<text x="40.8" y="74.5">CPU_PE6</text>
<text x="40.8" y="79.6">CPU_PE8</text>
<text x="40.8" y="82.2">CPU_PE9</text>
<text x="40.8" y="89.8">CPU_PE12</text>
<text x="40.8" y="84.7">CPU_PE10</text>
<text x="40.8" y="87.2">CPU_PE11</text>
<text x="40.8" y="94.9">CPU_PE14</text>
<text x="40.8" y="92.3">CPU_PE13</text>
<text x="40.8" y="97.4">CPU_PE15</text>
<text x="40.8" y="99.9">CPU_PE16</text>
<text x="40.8" y="102.5">CPU_PE17</text>
<text x="40.8" y="105">CPU_PE18</text>
<text x="40.8" y="107.6">CPU_PE19</text>
<text x="40.8" y="110.1">CPU_PE20</text>
<text x="40.8" y="112.6">CPU_PE21</text>
<text x="40.8" y="117.7">CPU_PE23</text>
<text x="40.8" y="115.2">CPU_PE22</text>
<text x="40.8" y="125.3">MMC0_D1</text>
<text x="40.8" y="120.3">CPU_PE24</text>
<text x="183.1" y="122.8">USB_DN</text>
<text x="183.1" y="125.3">USB_DP</text>
<text x="40.8" y="127.9">MMC0_D0</text>
<text x="40.8" y="130.4">MMC0_CLK</text>
<text x="40.8" y="135.5">MMC0_D3</text>
<text x="40.8" y="133">MMC0_CMD</text>
<text x="40.8" y="138">MMC0_D2</text>
<text x="40.8" y="140.6">CPU_PF6</text>
<text x="40.8" y="148.2">CPU_PG1</text>
<text x="40.8" y="145.7">CPU_PG0</text>
<text x="40.8" y="155.8">CPU_PG4</text>
<text x="40.8" y="150.7">CPU_PG2</text>
<text x="40.8" y="153.3">CPU_PG3</text>
<text x="40.8" y="158.4">CPU_PG5</text>
<text x="40.8" y="177.4">ETH_SPD</text>
<text x="40.8" y="174.9">ETH_LINK</text>
<text x="162.8" y="177.4">CPU_RESET</text>
<text x="40.8" y="182.5">ETH_RXN</text>
<text x="40.8" y="185">ETH_RXP</text>
<text x="40.8" y="187.6">ETH_TXN</text>
<text x="40.8" y="190.1">ETH_TXP</text>
</g>
<text font-size="1.8" fill="#0f0f0f" x="137.8" y="176.4">CPU_RESET</text>
</svg>
